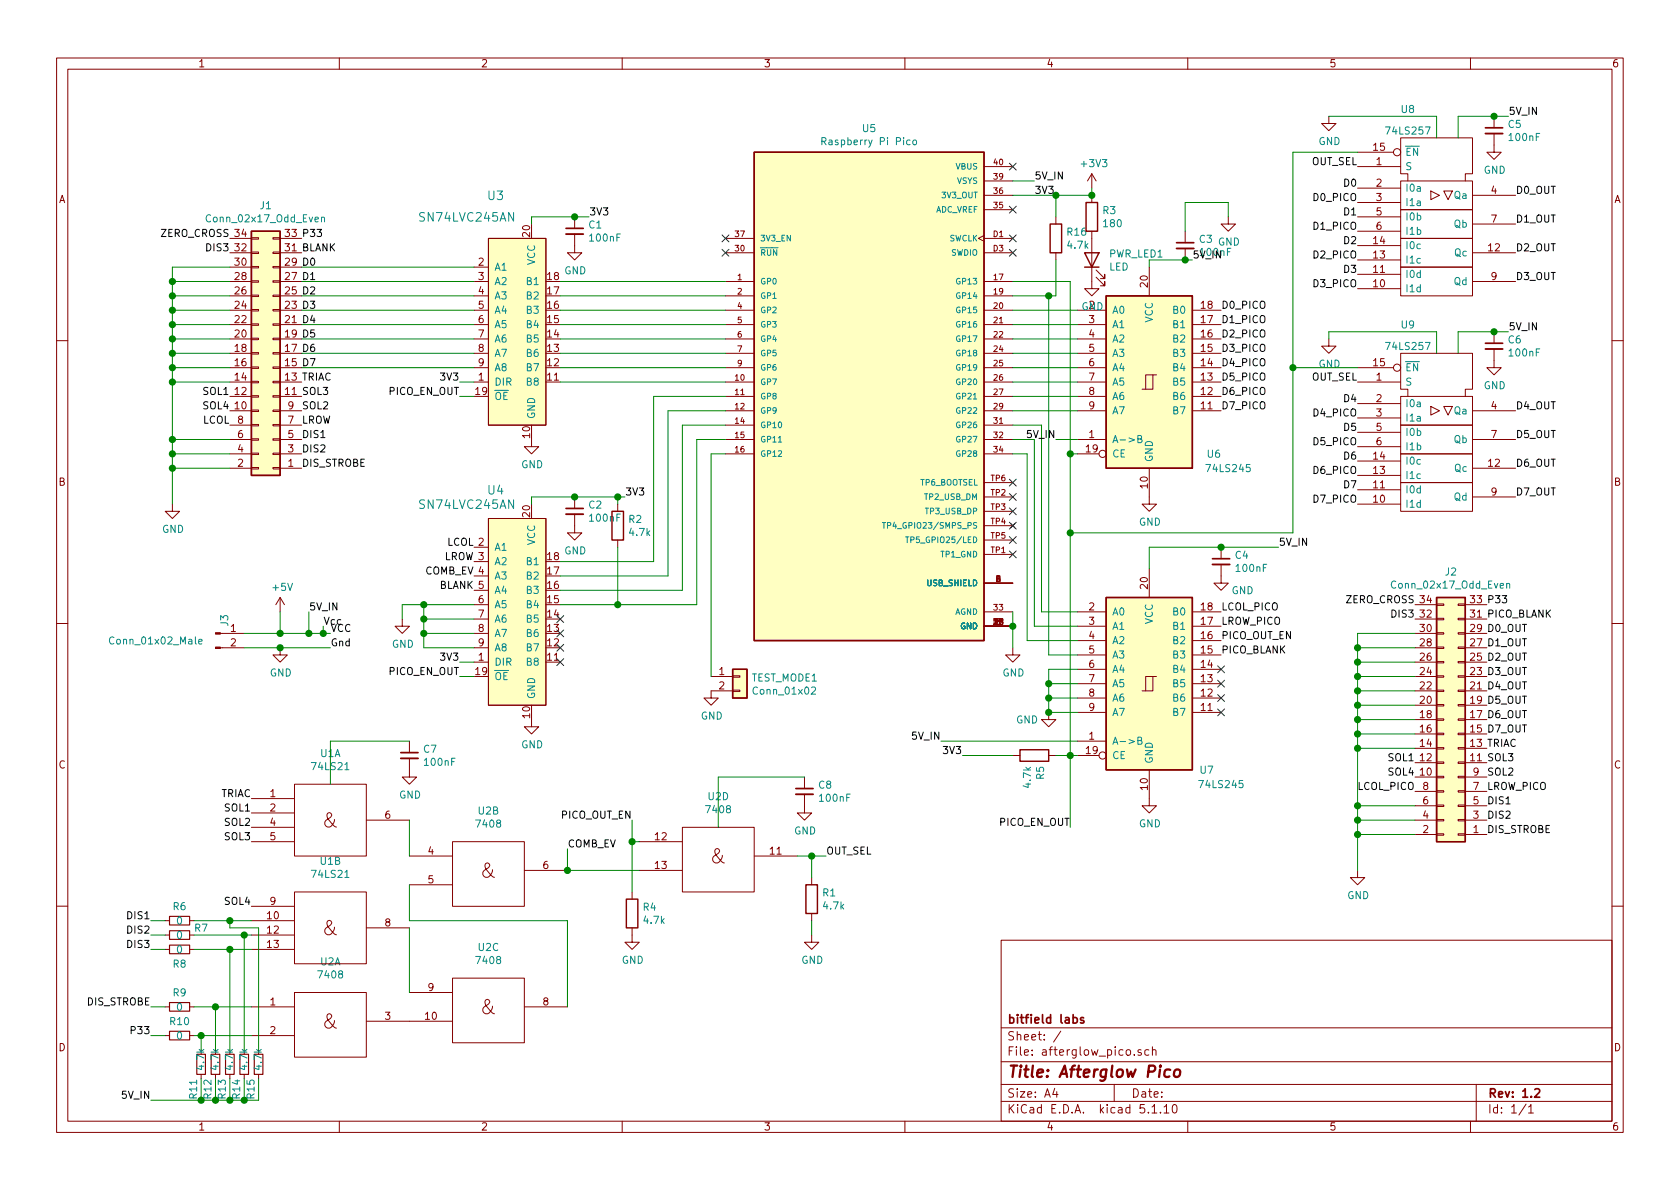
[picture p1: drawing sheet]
<svg xmlns="http://www.w3.org/2000/svg" width="297mm" height="210mm" viewBox="0 0 297 210" stroke-linecap="round" stroke-linejoin="round" font-family="sans-serif">
<g fill="none" stroke="#840000" stroke-width=".18">
<path d="M10 10.3h277v189.9h-277zM12 12.2h273v186.1h-273zM60 10.3v1.9M110 10.3v1.9M160 10.3v1.9M210 10.3v1.9M260 10.3v1.9M101.6 38.3v2.1M174 29.5h5.1M174 34.5h5.1M174 37.1h5.1M174 32h5.1"/>
<path d="M186.7 38.3v1.3M193 30.7l-.7 1.3M193 30.7v2.6M193 34.5v1.3M193 30.7l.8 1.3M217.2 38.3v1.3h1.2l-1.2 1.3-1.3-1.3h1.3M234.9 20.6v1.2h1.3l-1.3 1.3-1.2-1.3h1.2M240 29.5h7.6M240 26.9h6.4M240 33.3h7.6M240 35.8h7.6M240 38.3h7.6"/>
<path d="M247.6 37.1h12.7v5.1h-12.7zM247.6 32h12.7v5.1h-12.7zM248.9 32v-1.3h-1.3v-6.3h12.7v6.3h-1.2v1.3M253 33.8l1.5 .7-1.5 .8zM255.3 33.8h1.5l-.8 1.5zM260.3 34.5h7.7M260.3 39.6h7.7M264.2 23.6v3.3h1.2l-1.2 1.3-1.3-1.3h1.3M264.2 20.6v2M40.6 44.7h3.8M40.6 49.8h3.8M40.6 59.9h3.8"/>
<path d="M40.6 57.4h3.8M40.6 54.9h3.8M40.6 52.3h3.8M40.6 42.2h3.8M40.6 47.2h3.8M44.4 57.3h1.3v.2h-1.3zM44.4 54.7h1.3v.3h-1.3zM44.4 52.2h1.3v.2h-1.3zM44.4 49.7h1.3v.2h-1.3zM44.4 47.1h1.3v.3h-1.3zM44.4 44.6h1.3v.2h-1.3zM44.4 42h1.3v.3h-1.3z"/>
<path d="M44.4 59.8h1.3v.3h-1.3zM48.3 57.3h1.2v.2h-1.2zM48.3 54.7h1.2v.3h-1.2zM48.3 52.2h1.2v.2h-1.2zM48.3 49.7h1.2v.2h-1.2zM48.3 47.1h1.2v.3h-1.2zM48.3 44.6h1.2v.2h-1.2zM48.3 42h1.2v.3h-1.2zM48.3 59.8h1.2v.3h-1.2zM49.5 44.7h3.8M49.5 49.8h3.8M49.5 59.9h3.8"/>
<path d="M49.5 57.4h3.8M49.5 54.9h3.8M49.5 52.3h3.8M49.5 42.2h3.8M49.5 47.2h3.8M83.8 49.8h2.6M83.8 59.9h2.6M83.8 57.4h2.6M83.8 54.9h2.6M83.8 52.3h2.6M83.8 47.2h2.6M86.4 42.2h10.1v33h-10.1z"/>
<path d="M101.6 41.4v3.3h1.3l-1.3 1.3-1.3-1.3h1.3M128.3 44.7h5M128.3 49.8h5M128.3 59.9h5M128.3 57.4h5M128.3 54.9h5M128.3 52.3h5M128.3 42.2h5M174 41.7l-1 .5 1 .5M174 44.7h5.1M174 49.8h5.1M174 59.9h5.1"/>
<path d="M174 57.4h5.1M174 54.9h5.1M174 52.3h5.1M174 42.2h5.1M186.7 44.7v1.3M190.5 59.9h5.1M190.5 57.4h5.1M190.5 54.9h5.1M193 40.9v10.1h1.3l-1.3 1.3-1.2-1.3h1.2M193.8 49l1.5 1.5v-.7v.7h-.7M193.8 47.7l1.5 1.6v-.8v.8h-.7M203.2 47.2v5.1"/>
<path d="M209.5 40.9v2M209.5 43.9v2.1M210.8 59.9h5.1M210.8 57.4h5.1M210.8 54.9h5.1M234.9 59.9v1.3h1.3l-1.3 1.3-1.2-1.3h1.2M240 51h7.6M240 48.5h7.6M240 46h7.6M240 43.4h7.6M240 40.9h7.6M247.6 47.2h12.7v5.1h-12.7z"/>
<path d="M247.6 42.2h12.7v5h-12.7zM260.3 44.7h7.7M260.3 49.8h7.7M264.2 58.7v2M10 60.2h2M40.6 67.6h3.8M40.6 65h3.8M40.6 72.6h3.8M40.6 77.7h3.8M40.6 70.1h3.8M40.6 62.5h3.8M40.6 75.2h3.8"/>
<path d="M44.4 64.9h1.3v.2h-1.3zM44.4 67.4h1.3v.3h-1.3zM44.4 70h1.3v.2h-1.3zM44.4 72.5h1.3v.3h-1.3zM44.4 62.4h1.3v.2h-1.3zM44.4 75.1h1.3v.2h-1.3zM44.4 77.6h1.3v.2h-1.3zM48.3 64.9h1.2v.2h-1.2zM48.3 67.4h1.2v.3h-1.2zM48.3 70h1.2v.2h-1.2zM48.3 72.5h1.2v.3h-1.2zM48.3 62.4h1.2v.2h-1.2z"/>
<path d="M48.3 75.1h1.2v.2h-1.2zM48.3 77.6h1.2v.2h-1.2zM49.5 67.6h3.8M49.5 65h3.8M49.5 72.6h3.8M49.5 77.7h3.8M49.5 70.1h3.8M49.5 62.5h3.8M49.5 75.2h3.8M83.8 67.6h2.6M83.8 65h2.6M83.8 62.5h2.6"/>
<path d="M94 77.7v1.3h1.2l-1.2 1.3-1.3-1.3h1.3M128.3 67.6h5M128.3 65h5M128.3 72.6h5M128.3 77.7h5M128.3 70.1h5M128.3 62.5h5M128.3 75.2h5M174 67.6h5.1M174 65h5.1M174 72.6h5.1M174 77.7h5.1"/>
<path d="M174 70.1h5.1M174 62.5h5.1M174 75.2h5.1M190.5 67.6h5.1M190.5 65h5.1M190.5 72.6h5.1M190.5 77.7h5.1M190.5 70.1h5.1M190.5 62.5h5.1M203.8 66.3h-1.2v2.5M204.5 66.3h-.7v2.5h-1.9M210.8 67.6h5.1"/>
<path d="M210.8 65h5.1M210.8 72.6h5.1M210.8 70.1h5.1M210.8 62.5h5.1M240 67.6h7.6M240 65h6.4M240 71.4h7.6M240 73.9h7.6M240 76.4h7.6M240 79h7.6M247.6 75.2h12.7v5.1h-12.7zM247.6 70.1h12.7v5.1h-12.7z"/>
<path d="M248.9 70.1v-1.3h-1.3v-6.3h12.7v6.3h-1.2v1.3M253 71.9l1.5 .7-1.5 .8zM255.3 71.9h1.5l-.8 1.5zM260.3 72.6h7.7M260.3 77.7h7.7M264.2 61.7v3.3h1.2l-1.2 1.3-1.3-1.3h1.3M285 60.2h2M30.5 89.1v1.3h1.2l-1.2 1.3-1.3-1.3h1.3M40.6 82.8h3.8M40.6 80.3h3.8M44.4 80.1h1.3v.3h-1.3zM44.4 82.7h1.3v.2h-1.3z"/>
<path d="M48.3 80.1h1.2v.3h-1.2zM48.3 82.7h1.2v.2h-1.2zM49.5 82.8h3.8M49.5 80.3h3.8M83.8 96.8h2.6M83.8 99.3h2.6M86.4 91.7h10.1v33h-10.1zM101.6 90.9v3.3h1.3l-1.3 1.3-1.3-1.3h1.3M101.6 87.9v2M109.2 89.1v1.3M109.2 95.5v1.3M128.3 80.3h5"/>
<path d="M174 87.9h5.1M174 80.3h5.1M174 98h5.1M174 90.4h5.1M174 93h5.1M174 95.5h5.1M174 85.3h5.1M178.7 92.6l.8 .7M179.5 92.6l-.8 .7M190.5 80.3h3.8M203.2 82.8v6.3h1.3l-1.3 1.3-1.3-1.3h1.3M215.9 99.8v3.3h1.3l-1.3 1.3-1.3-1.3h1.3"/>
<path d="M215.9 96.8v2M240 89.1h7.6M240 86.6h7.6M240 84.1h7.6M240 81.5h7.6M247.6 85.3h12.7v5.1h-12.7zM247.6 80.3h12.7v5h-12.7zM260.3 82.8h7.7M260.3 87.9h7.7M10 110.3h2M39 114.5h4.2M39 112h4.2"/>
<path d="M49.5 114.5v1.3h1.3l-1.3 1.3-1.2-1.3h1.2M49.5 105.7l-.7 1.2M49.5 105.7v2.5M49.5 105.7l.8 1.2M71.1 109.5v1.2h1.3l-1.3 1.3-1.3-1.3h1.3M83.8 114.5h2.6M83.8 112h2.6M83.8 117.1h2.6M83.8 101.8h2.6M83.8 104.4h2.6M83.8 106.9h2.6M83.8 109.5h2.6"/>
<path d="M125.7 119.6h3.8M129.5 119.5h1.3v.3h-1.3zM174 110.7h5.1M174 108.2h5.1M174 103.1h5.1M179.1 114.5v1.3h1.2l-1.2 1.3-1.3-1.3h1.3M190.5 118.4h5.1M190.5 115.8h5.1M190.5 113.3h5.1M190.5 110.7h5.1M190.5 108.2h5.1M203.2 100.6v5.1"/>
<path d="M203.8 119.6h-1.2v2.6M204.5 119.6h-.7v2.6h-1.9M210.8 118.4h5.1M210.8 115.8h5.1M210.8 113.3h5.1M210.8 110.7h5.1M210.8 108.2h5.1M250.2 114.5h3.8M250.2 112h3.8M250.2 117.1h3.8M250.2 106.9h3.8M250.2 109.5h3.8"/>
<path d="M250.2 119.6h3.8M254 119.5h1.3v.3h-1.3zM254 117h1.3v.2h-1.3zM254 114.4h1.3v.3h-1.3zM254 111.9h1.3v.2h-1.3zM254 109.3h1.3v.3h-1.3zM254 106.8h1.3v.3h-1.3zM257.8 119.5h1.3v.3h-1.3zM257.8 117h1.3v.2h-1.3zM257.8 114.4h1.3v.3h-1.3zM257.8 111.9h1.3v.2h-1.3zM257.8 109.3h1.3v.3h-1.3z"/>
<path d="M257.8 106.8h1.3v.3h-1.3zM259.1 114.5h3.8M259.1 112h3.8M259.1 117.1h3.8M259.1 106.9h3.8M259.1 109.5h3.8M259.1 119.6h3.8M285 110.3h2M52.1 138.7h12.7v12.7h-12.7zM72.4 134.1v3.3h1.3l-1.3 1.3-1.3-1.3h1.3M72.4 131.1v2M94 127.2v1.3h1.2l-1.2 1.3-1.3-1.3h1.3"/>
<path d="M129.5 122h1.3v.3h-1.3zM129.5 122.2h-3.8v1.2h1.3l-1.3 1.3-1.2-1.3h1.2M142.2 137.4v2M179.1 133.6h1.2M185.4 126v1.2h1.3l-1.3 1.3-1.3-1.3h1.3M185.4 133.6h1.3M190.5 131.1h5.1M190.5 126h5.1M190.5 123.4h5.1M190.5 120.9h5.1M190.5 133.6h3.8M203.2 136.1v6.4h1.3l-1.3 1.3-1.3-1.3h1.3"/>
<path d="M210.8 126h5.1M210.8 123.4h5.1M210.8 120.9h5.1M250.2 122.2h3.8M250.2 137.4h3.8M250.2 134.9h3.8M250.2 132.3h3.8M250.2 129.8h3.8M250.2 127.2h3.8M250.2 124.7h3.8M250.2 139.9h3.8M254 122h1.3v.3h-1.3z"/>
<path d="M254 124.6h1.3v.2h-1.3zM254 129.7h1.3v.2h-1.3zM254 132.2h1.3v.3h-1.3zM254 134.7h1.3v.3h-1.3zM254 137.3h1.3v.2h-1.3zM254 127.1h1.3v.3h-1.3zM254 139.8h1.3v.3h-1.3zM257.8 122h1.3v.3h-1.3zM257.8 124.6h1.3v.2h-1.3zM257.8 129.7h1.3v.2h-1.3zM257.8 132.2h1.3v.3h-1.3zM257.8 134.7h1.3v.3h-1.3z"/>
<path d="M257.8 137.3h1.3v.2h-1.3zM257.8 127.1h1.3v.3h-1.3zM257.8 139.8h1.3v.3h-1.3zM259.1 122.2h3.8M259.1 137.4h3.8M259.1 134.9h3.8M259.1 132.3h3.8M259.1 129.8h3.8M259.1 127.2h3.8M259.1 124.7h3.8M259.1 139.9h3.8M44.4 148.8h7.7"/>
<path d="M44.4 141.2h7.7M44.4 143.8h7.7M44.4 146.3h7.7M52.1 157.7h12.7v12.7h-12.7zM64.8 145h7.6M72.4 151.4h7.6M72.4 156.5h7.6M80 148.8h12.7v11.5h-12.7zM92.7 153.9h7.6M111.8 157.7v1.3M113 148.8h7.6M113 153.9h7.6"/>
<path d="M120.6 146.3h12.7v11.4h-12.7zM133.3 151.4h7.7M142.2 140.5v3.3h1.3l-1.3 1.2-1.2-1.2h1.2M143.5 155.2v1.3M240 153.9v1.3h1.3l-1.3 1.3-1.2-1.3h1.2M250.2 145h3.8M250.2 147.6h3.8M250.2 142.5h3.8M254 142.4h1.3v.2h-1.3zM254 144.9h1.3v.3h-1.3zM254 147.4h1.3v.3h-1.3zM257.8 142.4h1.3v.2h-1.3z"/>
<path d="M257.8 144.9h1.3v.3h-1.3zM257.8 147.4h1.3v.3h-1.3zM259.1 145h3.8M259.1 147.6h3.8M259.1 142.5h3.8M10 160.2h2M29.2 178h.8M29.2 165.3h.8M29.2 162.8h.8M29.2 167.9h.8M33.5 178h.8M33.5 165.3h.8"/>
<path d="M33.5 162.8h.8M33.5 167.9h.8M44.4 178h7.7M44.4 165.3h7.7M44.4 162.8h7.7M44.4 167.9h7.7M44.4 160.3h7.7M52.1 175.5h12.7v11.4h-12.7zM64.8 164.1h7.6M72.4 175.5h7.6M80 173h12.7v11.4h-12.7zM92.7 178h7.6"/>
<path d="M111.8 164.1v2.5h1.2l-1.2 1.3-1.3-1.3h1.3M143.5 165.3v1.3h1.3l-1.3 1.3-1.3-1.3h1.3M143.5 161.5v1.3M177 166.3h108v32h-108zM285 160.2h2M29.2 183.1h.8M33.5 183.1h.8M35.6 190v.7M38.1 190v.7M40.6 190v.7M43.2 190v.7M44.4 183.1h7.7"/>
<path d="M45.7 190v.7M60 198.3v1.9M64.8 180.6h15.2M110 198.3v1.9M160 198.3v1.9M177 194.8h108M177 191.8h108M177 187.8h108M177 181.8h108M186.5 192.5l-.4 1h1M186.8 193v1M187.6 182.3l-1.3 2"/>
<path d="M197 191.8v3M200.6 186.5v.1M201.8 185.7l-.4-.1-.2 .2 .1 .2 .5 .2v.3h-.6M203.1 185.7l-.4-.1-.3 .3 .1 .6 .2 .1 .4-.1M203.7 195.8l.4-.5v1.5M203.7 196.8h.8M203.8 185.7l.2-.1 .3 .1 .1 .9M203.8 185.1v1.5M205.2 196.7v.1M205.8 195.8l.4-.5v1.5M205.8 196.8h.9M207.5 195.4l.2-.1a.94 .94 0 0 1 0 1.5h-.1a1 1 0 0 1-.1-1.4z"/>
<path d="M210 198.3v1.9M260 198.3v1.9M261 191.8v6.5M269.8 195.2l-1.2 2M270.3 195.8l.4-.5v1.5M270.3 196.8h.8"/>
<circle cx="247" cy="26.9" r=".63"/>
<circle cx="247" cy="65" r=".63"/>
<circle cx="194.9" cy="80.3" r=".63"/>
<circle cx="194.9" cy="133.6" r=".63"/>
</g>
<path d="M262.6 22.6h3.1M100.1 40.4h3M208 42.9h3.1M262.6 60.7h3.1M100.1 89.9h3M214.4 98.8h3M70.9 133.1h3M140.7 139.4h3.1M189.7 180l.5-.1 .3 .3-.1 .6-.2 .1-.5-.1M191.6 180l-.4-.1-.2 .2 .1 .3 .5 .1v.3h-.6M271.4 192.7l.2-.2h.4l.2 .5-.9 1h.9" fill="none" stroke="#840000" stroke-width=".3"/>
<path d="M206.9 189.2a.67 .67 0 0 0-1 .3l-.1 .6 .2 .2 .2 .1 .6-.1M207.7 189.3a.54 .54 0 0 1 .6-.2 .54 .54 0 0 1 .4 .4l-.1 .6a.56 .56 0 0 1-.5 .4 .56 .56 0 0 1-.6-.4z" fill="none" stroke="#840000" stroke-width=".41"/>
<path d="M262.6 23.6h3.1M100.1 41.4h3M208 43.9h3.1M262.6 61.7h3.1M100.1 90.9h3M214.4 99.8h3M70.9 134.1h3M140.7 140.5h3.1" fill="none" stroke="#840000" stroke-width=".33"/>
<g fill="#840000" stroke="#840000" stroke-width=".18">
<path d="M38.1 114.4h.9v.3h-.9z"/>
<path d="M38.1 111.9h.9v.2h-.9z"/>
</g>
<g fill="none" stroke="#008484" stroke-width=".18">
<path d="M56.8 38.5l.2-.1h.3l.1 .8M56.8 38.4v.8M145.3 25l.6-.1 .1-.1v-.3l-.2-.2h-.5v1.3M145.6 25l.4 .6M160.9 24.8h-.3l-.3 .2 .1 .5h.5M161.5 24.8h.3l.2 .1v.6l-.4 .1-.2-.2zM137.6 78.2h.6M201.2 77.6h.6v-.5l-.6-.1v1.3h.5l.2-.3v-.2l-.3-.2M156 92.4h.6M156.3 92.4v1M156.9 92.9h.5l.1-.4-.6-.1v1M160.1 94.9h.6"/>
<path d="M160.4 94.9v1.1M35.1 113.5l.6-.1v-.3l-.4-.1-.2 .2 .1 .6h.5M266.4 103.3l.2-.1h.3v.8M266.4 103.2v.8M61 136.1h.7M143.5 121.6l.5-.1 .2 .3-.1 .2-.7 .8h.8M201.2 131l.6-.1v-.4l-.6-.2v1.3h.5l.2-.2v-.2l-.3-.2M61 155.2h.7"/>
</g>
<g fill="#ffffc2" stroke="#ffffc2" stroke-width=".18">
<path d="M86.4 91.7h10.1v33h-10.1z"/>
<path d="M195.6 105.7h15.2v30.4h-15.2z"/>
<path d="M195.6 52.3h15.2v30.5h-15.2z"/>
<path d="M129.5 118.4h2.6v5h-2.6z"/>
<path d="M133.3 26.9h40.7v86.4h-40.7z"/>
<path d="M44.4 40.9h5.1v43.2h-5.1z"/>
<path d="M86.4 42.2h10.1v33h-10.1z"/>
<path d="M254 105.7h5.1v43.1h-5.1z"/>
</g>
<g fill="none" stroke="#840000" stroke-width=".25">
<path d="M133.3 26.9h40.7v86.4h-40.7zM185.7 39.6h2v5.1h-2zM192 35.8h2.1v5.1h-2.1zM44.4 40.9h5.1v43.2h-5.1zM191.8 44.7h2.5l-1.3 2.5zM191.8 47.2h2.5M195.6 52.3h15.2v30.5h-15.2zM108.2 90.4h2v5.1h-2zM129.5 118.4h2.6v5h-2.6zM195.6 105.7h15.2v30.4h-15.2zM254 105.7h5.1v43.1h-5.1zM180.3 132.6h5.1v2h-5.1z"/>
<path d="M110.7 159h2.1v5.1h-2.1zM142.5 156.5h2v5h-2z"/>
</g>
<path d="M30 164.6h3.5v1.5h-3.5zM30 162h3.5v1.6h-3.5zM30 167.1h3.5v1.6h-3.5zM30 177.3h3.5v1.5h-3.5zM30 182.4h3.5v1.5h-3.5zM34.8 186.4h1.5v3.6h-1.5zM37.3 186.4h1.6v3.6h-1.6zM39.9 186.4h1.5v3.6h-1.5zM42.4 186.4h1.5v3.6h-1.5zM45 186.4h1.5v3.6h-1.5z" fill="none" stroke="#840000" stroke-width=".2"/>
<g fill="none" stroke="#008400" stroke-width=".18">
<path d="M104.1 38.3h-10.1v1.3M179.1 32h3.8M186.7 34.5v3.8M193 33.3v1.2h-13.9M217.2 38.3v-2.5h-7.7v5.1M234.9 20.6h19.1v3.8M240 26.9h-11.4v67.3h-39.4M266.7 20.6h-8.9v3.8M30.5 52.3h10.1M30.5 59.9h10.1M30.5 57.4h10.1M30.5 49.8h10.1"/>
<path d="M30.5 54.9h10.1M40.6 47.2h-10.1v41.9M53.3 52.3h30.5M53.3 59.9h30.5M53.3 47.2h30.5M53.3 57.4h30.5M53.3 49.8h30.5M53.3 54.9h30.5M99.1 52.3h29.2M99.1 59.9h29.2M99.1 57.4h29.2M99.1 49.8h29.2"/>
<path d="M99.1 54.9h29.2M179.1 59.9h11.4M179.1 57.4h11.4M179.1 49.8h10.1v96.5M179.1 54.9h11.4M185.4 52.3v63.5h5.1M186.7 46v6.3h-7.6M210.8 46h-7.6v1.2M234.9 59.9v-1.2h19.1v3.8M266.7 58.7h-8.9v3.8M30.5 77.7h10.1M30.5 65h10.1"/>
<path d="M30.5 67.6h10.1M30.5 62.5h10.1M53.3 65h30.5M53.3 62.5h30.5M81.3 67.6h2.5M81.3 70.1h2.5M99.1 65h29.2M99.1 67.6h29.2M99.1 62.5h29.2M128.3 77.7h-5.1v29.2h-24.1M128.3 75.2h-7.7v29.2h-21.5M128.3 72.6h-10.2v29.2h-19"/>
<path d="M128.3 70.1h-12.7v29.2h-16.5M179.1 77.7h3.8v33h7.6M179.1 65h11.4M179.1 67.6h11.4M179.1 62.5h11.4M179.1 75.2h5v33h6.4M179.1 72.6h11.4M179.1 70.1h11.4M186.7 77.7h3.8M228.6 65h11.4M30.5 80.3h10.1M30.5 82.8h10.1"/>
<path d="M109.2 87.9v1.2M109.2 96.8v10.1M110.5 87.9h-16.5v1.2M128.3 80.3h-2.6v39.3M179.1 80.3h2.5v33h8.9M189.2 80.3h1.3M226.1 96.8h-22.9v3.8M43.2 112h15.2M43.2 114.5h15.2M49.5 108.2v3.8M54.6 108.2v3.8M57.1 110.7v1.3"/>
<path d="M74.9 112h8.9M74.9 106.9v7.6h8.9M74.9 109.5h8.9M81.3 119.6h2.5M81.3 117.1h2.5M83.8 106.9h-12.7v2.6M179.1 108.2v6.3M190.5 118.4h-5.1v7.6h5.1M240 114.5h10.2M240 119.6h10.2M240 117.1h10.2M250.2 112h-10.2v41.9"/>
<path d="M72.4 131.1h-14v7.6M142.2 137.4h-15.2v8.9M166.4 131.1h24.1M170.2 133.6h8.9M185.4 120.9h5.1M185.4 123.4h5.1M186.7 133.6h3.8M240 132.3h10.2M240 129.8h10.2M240 127.2h10.2M240 124.7h10.2M240 122.2h10.2"/>
<path d="M72.4 156.5v6.3h27.9v15.2M72.4 145v6.4M100.3 150.1v3.8h12.7M111.8 148.8h1.2M111.8 145v12.7M141 151.4h5M143.5 151.4v3.8M240 147.6h10.2M240 145h10.2M240 142.5h10.2M26.7 162.8h2.5M26.7 178h2.5"/>
<path d="M26.7 167.9h2.5M26.7 165.3h2.5M34.3 162.8h10.1M34.3 178h10.1M34.3 167.9h10.1M34.3 165.3h10.1M38.1 178v7.7M40.6 162.8v1.3h5.1v21.6M40.6 167.9v17.8M43.2 165.3v20.4M72.4 164.1v11.4M143.5 162.8v2.5"/>
<path d="M26.7 183.1h2.5M34.3 183.1h10.1M35.6 183.1v2.6M35.6 190.7v3.9M38.1 190.7v3.9M40.6 190.7v3.9M43.2 190.7v3.9M45.7 190.7v3.9h-19"/>
</g>
<path d="M211.8 44.4h-.6l-.1 .6 .5-.1 .3 .2v.3l-.3 .2-.5-.1" fill="none" stroke="#000" stroke-width=".18"/>
<g fill="#008400" stroke="#008400" stroke-width=".25">
<circle cx="240" cy="145" r=".51"/>
<circle cx="30.5" cy="52.3" r=".51"/>
<circle cx="185.4" cy="126" r=".51"/>
<circle cx="30.5" cy="54.9" r=".51"/>
<circle cx="186.7" cy="34.5" r=".51"/>
<circle cx="185.4" cy="52.3" r=".51"/>
<circle cx="101.6" cy="38.3" r=".51"/>
<circle cx="109.2" cy="106.9" r=".51"/>
<circle cx="264.2" cy="20.6" r=".51"/>
<circle cx="209.6" cy="46" r=".51"/>
<circle cx="264.2" cy="58.7" r=".51"/>
<circle cx="189.2" cy="94.2" r=".51"/>
<circle cx="30.5" cy="67.6" r=".51"/>
<circle cx="30.5" cy="77.7" r=".51"/>
<circle cx="30.5" cy="65" r=".51"/>
<circle cx="74.9" cy="106.9" r=".51"/>
<circle cx="49.5" cy="112" r=".51"/>
<circle cx="49.5" cy="114.5" r=".51"/>
<circle cx="30.5" cy="57.4" r=".51"/>
<circle cx="54.6" cy="112" r=".51"/>
<circle cx="111.8" cy="148.8" r=".51"/>
<circle cx="228.6" cy="65" r=".51"/>
<circle cx="57.2" cy="112" r=".51"/>
<circle cx="101.6" cy="87.9" r=".51"/>
<circle cx="215.9" cy="96.8" r=".51"/>
<circle cx="30.5" cy="62.5" r=".51"/>
<circle cx="30.5" cy="59.9" r=".51"/>
<circle cx="30.5" cy="82.8" r=".51"/>
<circle cx="43.2" cy="165.3" r=".51"/>
<circle cx="43.2" cy="194.6" r=".51"/>
<circle cx="30.5" cy="80.3" r=".51"/>
<circle cx="40.6" cy="194.6" r=".51"/>
<circle cx="193" cy="34.5" r=".51"/>
<circle cx="38.1" cy="194.6" r=".51"/>
<circle cx="35.6" cy="194.6" r=".51"/>
<circle cx="40.6" cy="162.8" r=".51"/>
<circle cx="240" cy="132.3" r=".51"/>
<circle cx="189.2" cy="133.6" r=".51"/>
<circle cx="240" cy="129.8" r=".51"/>
<circle cx="240" cy="147.6" r=".51"/>
<circle cx="40.6" cy="167.9" r=".51"/>
<circle cx="38.1" cy="178" r=".51"/>
<circle cx="240" cy="127.2" r=".51"/>
<circle cx="35.6" cy="183.1" r=".51"/>
<circle cx="240" cy="124.7" r=".51"/>
<circle cx="240" cy="114.5" r=".51"/>
<circle cx="240" cy="117.1" r=".51"/>
<circle cx="240" cy="119.6" r=".51"/>
<circle cx="240" cy="122.2" r=".51"/>
<circle cx="74.9" cy="109.5" r=".51"/>
<circle cx="74.9" cy="112" r=".51"/>
<circle cx="189.2" cy="80.3" r=".51"/>
<circle cx="179.1" cy="110.7" r=".51"/>
<circle cx="240" cy="142.5" r=".51"/>
<circle cx="100.3" cy="153.9" r=".51"/>
<circle cx="185.4" cy="123.4" r=".51"/>
<circle cx="109.2" cy="87.9" r=".51"/>
<circle cx="143.5" cy="151.4" r=".51"/>
<circle cx="185.4" cy="120.9" r=".51"/>
<circle cx="30.5" cy="49.8" r=".51"/>
</g>
<g fill="none" stroke="#000084" stroke-width=".18">
<path d="M178.5 28.8l1.2 1.3M178.5 36.5l1.2 1.2M179.7 28.8l-1.2 1.3M179.7 36.5l-1.2 1.2M127.7 41.5l1.2 1.3M127.7 44.1l1.2 1.2M128.9 41.5l-1.2 1.3M128.9 44.1l-1.2 1.2M178.5 41.5l1.2 1.3M178.5 44.1l1.2 1.2M179.7 41.5l-1.2 1.3M179.7 44.1l-1.2 1.2"/>
<path d="M178.5 97.4l1.2 1.2M178.5 94.9l1.2 1.2M178.5 92.3l1.2 1.3M178.5 89.8l1.2 1.2M178.5 87.3l1.2 1.2M178.5 84.7l1.2 1.2M179.7 97.4l-1.2 1.2M179.7 94.9l-1.2 1.2M179.7 92.3l-1.2 1.3M179.7 89.8l-1.2 1.2M179.7 87.3l-1.2 1.2M179.7 84.7l-1.2 1.2"/>
<path d="M98.5 113.9l1.2 1.3M98.5 108.9l1.2 1.2M98.5 116.5l1.2 1.2M98.5 111.4l1.2 1.2M99.7 113.9l-1.2 1.3M99.7 108.9l-1.2 1.2M99.7 116.5l-1.2 1.2M99.7 111.4l-1.2 1.2M215.3 117.7l1.2 1.3M216.5 117.7l-1.2 1.3M215.3 120.3l1.2 1.2M215.3 122.8l1.2 1.2"/>
<path d="M215.3 125.4l1.2 1.2M216.5 120.3l-1.2 1.2M216.5 122.8l-1.2 1.2M216.5 125.4l-1.2 1.2"/>
</g>
<g font-size="3.5" fill="#840000">
<text x="57.1" y="146.4">&amp;</text>
<text x="85.1" y="155.3">&amp;</text>
<text x="125.7" y="152.7">&amp;</text>
<text x="57.1" y="165.4">&amp;</text>
<text x="85.1" y="179.4">&amp;</text>
<text x="57.1" y="181.9">&amp;</text>
</g>
<text font-size="2.8" fill="#840000" x="178" y="190.5">Title: Afterglow Pico</text>
<g font-size="2.1" fill="#008484">
<text x="86.3" y="35.4">U3</text>
<text x="74.5" y="39.2">SN74LVC245AN</text>
<text x="74.5" y="90">SN74LVC245AN</text>
<text x="86.3" y="87.4">U4</text>
</g>
<g font-size="2.1" fill="#840000">
<text x="178" y="184">Sheet: /</text>
<text x="178" y="181">bitfield labs</text>
<text x="178" y="186.7">File: afterglow_pico.sch</text>
<text x="178" y="196.9">KiCad E.D.A. kicad 5.1.10</text>
<text x="178" y="194.1">Size: A4</text>
<text x="200" y="194.1">Date:</text>
<text x="263" y="194.1">Rev: 1.2</text>
<text x="263" y="196.9">Id: 1/1</text>
</g>
<g font-size="1.8" fill="#840000">
<text x="35" y="11.9">1</text>
<text x="85" y="11.9">2</text>
<text x="135" y="11.9">3</text>
<text x="185" y="11.9">4</text>
<text x="235" y="11.9">5</text>
<text x="285" y="11.9">6</text>
<text x="242.9" y="26.7">15</text>
<text x="243.4" y="29.2">1</text>
<text x="10.4" y="35.9">A</text>
<text x="243.4" y="33">2</text>
<text x="243.4" y="35.6">3</text>
<text x="263.7" y="34.3">4</text>
<text x="285.4" y="35.9">A</text>
<text x="93.7" y="41.9" transform="rotate(-90 93.7 41.9)">20</text>
<text x="243.4" y="38.1">5</text>
<text x="243.4" y="40.6">6</text>
<text x="263.7" y="39.4">7</text>
<text x="41.6" y="47">30</text>
<text x="41.6" y="44.4">32</text>
<text x="84.6" y="47">2</text>
<text x="242.9" y="45.7">13</text>
<text x="242.9" y="43.2">14</text>
<text x="263.2" y="44.4">12</text>
<text x="41.6" y="52.1">26</text>
<text x="41.6" y="49.5">28</text>
<text x="84.6" y="49.5">3</text>
<text x="84.6" y="52.1">4</text>
<text x="96.8" y="52.1">17</text>
<text x="96.8" y="49.5">18</text>
<text x="202.9" y="50.7" transform="rotate(-90 202.9 50.7)">20</text>
<text x="242.9" y="50.8">10</text>
<text x="242.9" y="48.3">11</text>
<text x="263.7" y="49.5">9</text>
<text x="41.6" y="59.7">20</text>
<text x="41.6" y="57.1">22</text>
<text x="41.6" y="54.6">24</text>
<text x="84.6" y="54.6">5</text>
<text x="84.6" y="57.1">6</text>
<text x="84.6" y="59.7">7</text>
<text x="96.8" y="59.7">14</text>
<text x="96.8" y="57.1">15</text>
<text x="96.8" y="54.6">16</text>
<text x="192.6" y="57.1">3</text>
<text x="192.6" y="59.7">4</text>
<text x="212.4" y="59.7">16</text>
<text x="212.4" y="57.1">17</text>
<text x="212.4" y="54.6">18</text>
<text x="41.6" y="64.8">16</text>
<text x="41.6" y="62.2">18</text>
<text x="84.6" y="62.2">8</text>
<text x="84.6" y="64.8">9</text>
<text x="96.8" y="64.8">12</text>
<text x="96.8" y="62.2">13</text>
<text x="192.6" y="62.2">5</text>
<text x="192.6" y="64.8">6</text>
<text x="212.4" y="64.8">14</text>
<text x="212.4" y="62.2">15</text>
<text x="242.9" y="64.8">15</text>
<text x="41.6" y="69.8">12</text>
<text x="41.6" y="67.3">14</text>
<text x="84.1" y="69.8">19</text>
<text x="84.6" y="67.3">1</text>
<text x="96.8" y="67.3">11</text>
<text x="192.6" y="67.3">7</text>
<text x="192.6" y="69.8">8</text>
<text x="212.4" y="69.8">12</text>
<text x="212.4" y="67.3">13</text>
<text x="243.4" y="67.3">1</text>
<text x="243.4" y="71.1">2</text>
<text x="41.6" y="72.4">10</text>
<text x="42.1" y="77.5">6</text>
<text x="42.1" y="74.9">8</text>
<text x="51" y="77.5">5</text>
<text x="51" y="74.9">7</text>
<text x="51" y="72.4">9</text>
<text x="93.7" y="77.4" transform="rotate(-90 93.7 77.4)">10</text>
<text x="192.6" y="77.5">1</text>
<text x="192.6" y="72.4">9</text>
<text x="212.4" y="72.4">11</text>
<text x="243.4" y="73.7">3</text>
<text x="243.4" y="76.2">5</text>
<text x="263.7" y="72.4">4</text>
<text x="263.7" y="77.5">7</text>
<text x="42.1" y="82.5">2</text>
<text x="42.1" y="80">4</text>
<text x="51" y="82.5">1</text>
<text x="51" y="80">3</text>
<text x="192.1" y="80">19</text>
<text x="242.9" y="83.8">13</text>
<text x="242.9" y="81.3">14</text>
<text x="243.4" y="78.7">6</text>
<text x="263.2" y="82.5">12</text>
<text x="10.4" y="85.9">B</text>
<text x="202.9" y="86.3" transform="rotate(-90 202.9 86.3)">10</text>
<text x="242.9" y="88.9">10</text>
<text x="242.9" y="86.4">11</text>
<text x="263.7" y="87.6">9</text>
<text x="285.4" y="85.9">B</text>
<text x="93.7" y="91.4" transform="rotate(-90 93.7 91.4)">20</text>
<text x="96.8" y="101.6">17</text>
<text x="96.8" y="99.1">18</text>
<text x="84.6" y="106.7">6</text>
<text x="96.8" y="106.7">15</text>
<text x="96.8" y="104.1">16</text>
<text x="192.6" y="107.9">2</text>
<text x="202.9" y="104.1" transform="rotate(-90 202.9 104.1)">20</text>
<text x="212.4" y="107.9">18</text>
<text x="40.8" y="111.8">1</text>
<text x="84.6" y="109.2">7</text>
<text x="84.6" y="111.8">8</text>
<text x="96.8" y="111.8">13</text>
<text x="96.8" y="109.2">14</text>
<text x="192.6" y="110.5">3</text>
<text x="192.6" y="113">4</text>
<text x="212.4" y="113">16</text>
<text x="212.4" y="110.5">17</text>
<text x="251.1" y="111.8">30</text>
<text x="251.1" y="109.2">32</text>
<text x="40.8" y="114.3">2</text>
<text x="84.1" y="119.4">19</text>
<text x="84.6" y="116.8">1</text>
<text x="84.6" y="114.3">9</text>
<text x="96.8" y="116.8">11</text>
<text x="96.8" y="114.3">12</text>
<text x="127.2" y="119.4">1</text>
<text x="192.6" y="115.6">5</text>
<text x="192.6" y="118.1">6</text>
<text x="212.4" y="118.1">14</text>
<text x="212.4" y="115.6">15</text>
<text x="251.1" y="119.4">24</text>
<text x="251.1" y="116.8">26</text>
<text x="251.1" y="114.3">28</text>
<text x="127.2" y="121.9">2</text>
<text x="192.6" y="120.6">7</text>
<text x="192.6" y="123.2">8</text>
<text x="192.6" y="125.7">9</text>
<text x="212.4" y="125.7">11</text>
<text x="212.4" y="123.2">12</text>
<text x="212.4" y="120.6">13</text>
<text x="251.1" y="124.5">20</text>
<text x="251.1" y="121.9">22</text>
<text x="93.7" y="126.9" transform="rotate(-90 93.7 126.9)">10</text>
<text x="192.6" y="130.8">1</text>
<text x="251.1" y="129.5">16</text>
<text x="251.1" y="127">18</text>
<text x="10.4" y="135.9">C</text>
<text x="192.1" y="133.3">19</text>
<text x="251.1" y="137.2">10</text>
<text x="251.1" y="134.6">12</text>
<text x="251.1" y="132.1">14</text>
<text x="260.5" y="137.2">9</text>
<text x="285.4" y="135.9">C</text>
<text x="47.8" y="141">1</text>
<text x="47.8" y="143.5">2</text>
<text x="202.9" y="139.6" transform="rotate(-90 202.9 139.6)">10</text>
<text x="251.6" y="142.2">6</text>
<text x="251.6" y="139.7">8</text>
<text x="260.5" y="142.2">5</text>
<text x="260.5" y="139.7">7</text>
<text x="47.8" y="146">4</text>
<text x="47.8" y="148.6">5</text>
<text x="68.1" y="144.8">6</text>
<text x="115.9" y="148.6">12</text>
<text x="251.6" y="147.3">2</text>
<text x="251.6" y="144.8">4</text>
<text x="260.5" y="147.3">1</text>
<text x="260.5" y="144.8">3</text>
<text x="75.7" y="151.1">4</text>
<text x="96" y="153.7">6</text>
<text x="115.9" y="153.7">13</text>
<text x="136.2" y="151.1">11</text>
<text x="47.8" y="160">9</text>
<text x="75.7" y="156.2">5</text>
<text x="47.3" y="162.6">10</text>
<text x="47.3" y="165.1">12</text>
<text x="47.3" y="167.6">13</text>
<text x="68.1" y="163.8">8</text>
<text x="47.8" y="177.8">1</text>
<text x="75.7" y="175.3">9</text>
<text x="96" y="177.8">8</text>
<text x="10.4" y="185.9">D</text>
<text x="47.8" y="182.9">2</text>
<text x="68.1" y="180.3">3</text>
<text x="75.2" y="180.3">10</text>
<text x="285.4" y="185.9">D</text>
<text x="35" y="199.9">1</text>
<text x="85" y="199.9">2</text>
<text x="135" y="199.9">3</text>
<text x="185" y="199.9">4</text>
<text x="235" y="199.9">5</text>
<text x="285" y="199.9">6</text>
</g>
<g font-size="1.8" fill="#008484">
<text x="152.6" y="23.4">U5</text>
<text x="245.3" y="23.8">74LS257</text>
<text x="247.8" y="20">U8</text>
<text x="266.7" y="22.6">C5</text>
<text x="146.1" y="25.7">Raspberry Pi Pico</text>
<text x="191.3" y="29.6">+3V3</text>
<text x="233.1" y="25.6">GND</text>
<text x="248.4" y="27.6">EN</text>
<text x="267" y="24.9">100nF</text>
<text x="248.4" y="30.1">S</text>
<text x="248.4" y="33.9">I0a</text>
<text x="257.2" y="35.2">Qa</text>
<text x="262.3" y="30.7">GND</text>
<text x="36.9" y="39.3">Conn_02x17_Odd_Even</text>
<text x="46" y="37">J1</text>
<text x="104.1" y="40.4">C1</text>
<text x="188.7" y="41.7">R16</text>
<text x="195" y="37.9">R3</text>
<text x="195.2" y="40.2">180</text>
<text x="248.4" y="36.4">I1a</text>
<text x="248.4" y="39">I0b</text>
<text x="248.4" y="41.5">I1b</text>
<text x="257.1" y="40.3">Qb</text>
<text x="87.4" y="47.9">A1</text>
<text x="94.6" y="46.9" transform="rotate(-90 94.6 46.9)">VCC</text>
<text x="104.4" y="42.7">100nF</text>
<text x="188.8" y="44">4.7k</text>
<text x="196.1" y="47.8">LED</text>
<text x="196.1" y="45.5">PWR_LED1</text>
<text x="212.1" y="42.9">C3</text>
<text x="215.3" y="43.4">GND</text>
<text x="248.4" y="46.6">I1c</text>
<text x="248.4" y="44.1">I0c</text>
<text x="257.2" y="45.3">Qc</text>
<text x="87.4" y="50.4">A2</text>
<text x="87.4" y="53">A3</text>
<text x="93.2" y="53">B2</text>
<text x="93.2" y="50.4">B1</text>
<text x="99.8" y="48.5">GND</text>
<text x="248.4" y="51.7">I1d</text>
<text x="248.4" y="49.1">I0d</text>
<text x="257.1" y="50.4">Qd</text>
<text x="87.4" y="55.5">A4</text>
<text x="87.4" y="58">A5</text>
<text x="93.2" y="58">B4</text>
<text x="93.2" y="55.5">B3</text>
<text x="191.2" y="54.9">GND</text>
<text x="192.6" y="54.6">2</text>
<text x="196.6" y="55.5">A0</text>
<text x="196.6" y="58">A1</text>
<text x="203.8" y="57.1" transform="rotate(-90 203.8 57.1)">VCC</text>
<text x="207.5" y="58">B1</text>
<text x="207.5" y="55.5">B0</text>
<text x="247.8" y="58.1">U9</text>
<text x="87.4" y="60.6">A6</text>
<text x="87.4" y="63.1">A7</text>
<text x="87.4" y="65.7">A8</text>
<text x="93.2" y="65.7">B7</text>
<text x="93.2" y="63.1">B6</text>
<text x="93.2" y="60.6">B5</text>
<text x="196.6" y="60.6">A2</text>
<text x="196.6" y="63.1">A3</text>
<text x="196.6" y="65.7">A4</text>
<text x="207.5" y="65.7">B4</text>
<text x="207.5" y="63.1">B3</text>
<text x="207.5" y="60.6">B2</text>
<text x="233.1" y="65">GND</text>
<text x="245.3" y="61.9">74LS257</text>
<text x="248.4" y="65.7">EN</text>
<text x="266.7" y="60.7">C6</text>
<text x="267" y="63">100nF</text>
<text x="87.4" y="68.2">DIR</text>
<text x="87.4" y="70.7">OE</text>
<text x="93.2" y="68.2">B8</text>
<text x="196.6" y="68.2">A5</text>
<text x="196.6" y="70.7">A6</text>
<text x="207.5" y="70.7">B6</text>
<text x="207.5" y="68.2">B5</text>
<text x="248.4" y="68.2">S</text>
<text x="262.3" y="68.8">GND</text>
<text x="94.6" y="74.2" transform="rotate(-90 94.6 74.2)">GND</text>
<text x="196.6" y="73.3">A7</text>
<text x="207.5" y="73.3">B7</text>
<text x="248.4" y="72">I0a</text>
<text x="248.4" y="74.5">I1a</text>
<text x="248.4" y="77.1">I0b</text>
<text x="257.2" y="73.3">Qa</text>
<text x="92.2" y="82.8">GND</text>
<text x="196.6" y="78.4">A-&gt;B</text>
<text x="196.6" y="80.9">CE</text>
<text x="203.8" y="81.8" transform="rotate(-90 203.8 81.8)">GND</text>
<text x="213.5" y="80.9">U6</text>
<text x="213.6" y="83.5">74LS245</text>
<text x="248.4" y="82.2">I0c</text>
<text x="248.4" y="79.6">I1b</text>
<text x="257.1" y="78.4">Qb</text>
<text x="257.2" y="83.4">Qc</text>
<text x="104.1" y="89.9">C2</text>
<text x="248.4" y="89.8">I1d</text>
<text x="248.4" y="87.2">I0d</text>
<text x="248.4" y="84.7">I1c</text>
<text x="257.1" y="88.5">Qd</text>
<text x="28.7" y="94.2">GND</text>
<text x="104.4" y="92.2">100nF</text>
<text x="111.2" y="92.5">R2</text>
<text x="111.4" y="94.8">4.7k</text>
<text x="201.4" y="93">GND</text>
<text x="87.4" y="97.4">A1</text>
<text x="87.4" y="99.9">A2</text>
<text x="93.2" y="99.9">B1</text>
<text x="94.6" y="96.4" transform="rotate(-90 94.6 96.4)">VCC</text>
<text x="99.8" y="98">GND</text>
<text x="218.4" y="98.8">C4</text>
<text x="218.7" y="101.1">100nF</text>
<text x="255.6" y="101.8">J2</text>
<text x="48.3" y="104.5">+5V</text>
<text x="87.4" y="102.5">A3</text>
<text x="87.4" y="105">A4</text>
<text x="87.4" y="107.6">A5</text>
<text x="93.2" y="107.6">B4</text>
<text x="93.2" y="105">B3</text>
<text x="93.2" y="102.5">B2</text>
<text x="217.8" y="105.1">GND</text>
<text x="246.5" y="104.1">Conn_02x17_Odd_Even</text>
<text x="19.9" y="114">Conn_01x02_Male</text>
<text x="40.4" y="110.7" transform="rotate(-90 40.4 110.7)">J3</text>
<text x="87.4" y="110.1">A6</text>
<text x="87.4" y="112.6">A7</text>
<text x="93.2" y="112.6">B6</text>
<text x="93.2" y="110.1">B5</text>
<text x="196.6" y="108.8">A0</text>
<text x="196.6" y="111.4">A1</text>
<text x="196.6" y="113.9">A2</text>
<text x="203.8" y="110.4" transform="rotate(-90 203.8 110.4)">VCC</text>
<text x="207.5" y="113.9">B2</text>
<text x="207.5" y="111.4">B1</text>
<text x="207.5" y="108.8">B0</text>
<text x="47.7" y="119.6">GND</text>
<text x="69.3" y="114.5">GND</text>
<text x="87.4" y="117.7">DIR</text>
<text x="87.4" y="115.2">A8</text>
<text x="93.2" y="117.7">B8</text>
<text x="93.2" y="115.2">B7</text>
<text x="177.2" y="119.6">GND</text>
<text x="196.6" y="116.5">A3</text>
<text x="196.6" y="119">A4</text>
<text x="207.5" y="119">B4</text>
<text x="207.5" y="116.5">B3</text>
<text x="87.4" y="120.3">OE</text>
<text x="94.6" y="123.7" transform="rotate(-90 94.6 123.7)">GND</text>
<text x="132.9" y="120.5">TEST_MODE1</text>
<text x="133.5" y="122.8">Conn_01x02</text>
<text x="196.6" y="121.5">A5</text>
<text x="196.6" y="124.1">A6</text>
<text x="207.5" y="124.1">B6</text>
<text x="207.5" y="121.5">B5</text>
<text x="123.9" y="127.2">GND</text>
<text x="179.7" y="127.9">GND</text>
<text x="196.6" y="131.7">A-&gt;B</text>
<text x="196.6" y="126.6">A7</text>
<text x="207.5" y="126.6">B7</text>
<text x="55.3" y="136.2">74LS21</text>
<text x="56.7" y="133.9">U1A</text>
<text x="74.9" y="133.1">C7</text>
<text x="75.2" y="135.4">100nF</text>
<text x="92.2" y="132.3">GND</text>
<text x="184.6" y="137.8" transform="rotate(-90 184.6 137.8)">R5</text>
<text x="196.6" y="134.2">CE</text>
<text x="203.8" y="135.1" transform="rotate(-90 203.8 135.1)">GND</text>
<text x="212.2" y="136.8">U7</text>
<text x="70.6" y="141.2">GND</text>
<text x="125" y="143.8">7408</text>
<text x="125.2" y="141.5">U2D</text>
<text x="144.8" y="139.5">C8</text>
<text x="145" y="141.8">100nF</text>
<text x="182.3" y="139.2" transform="rotate(-90 182.3 139.2)">4.7k</text>
<text x="212.3" y="139.4">74LS245</text>
<text x="84.4" y="146.3">7408</text>
<text x="84.6" y="144">U2B</text>
<text x="140.4" y="147.6">GND</text>
<text x="201.4" y="146.3">GND</text>
<text x="55.3" y="155.2">74LS21</text>
<text x="56.7" y="152.9">U1B</text>
<text x="30.6" y="161">R6</text>
<text x="113.7" y="161.1">R4</text>
<text x="145.5" y="158.5">R1</text>
<text x="145.7" y="160.8">4.7k</text>
<text x="238.2" y="159">GND</text>
<text x="31.3" y="166">0</text>
<text x="31.3" y="163.5">0</text>
<text x="34.4" y="164.8">R7</text>
<text x="113.9" y="163.4">4.7k</text>
<text x="30.6" y="171.1">R8</text>
<text x="31.3" y="168.6">0</text>
<text x="56.5" y="173">7408</text>
<text x="56.7" y="170.7">U2A</text>
<text x="84.4" y="170.5">7408</text>
<text x="84.6" y="168.2">U2C</text>
<text x="109.9" y="170.4">GND</text>
<text x="141.7" y="170.4">GND</text>
<text x="30.6" y="176.2">R9</text>
<text x="31.3" y="178.7">0</text>
<text x="30.1" y="181.3">R10</text>
<text x="31.3" y="183.8">0</text>
<text x="36.1" y="189.1" transform="rotate(-90 36.1 189.1)">4.7k</text>
<text x="38.7" y="189.1" transform="rotate(-90 38.7 189.1)">4.7k</text>
<text x="41.2" y="189.1" transform="rotate(-90 41.2 189.1)">4.7k</text>
<text x="43.7" y="189.1" transform="rotate(-90 43.7 189.1)">4.7k</text>
<text x="46.3" y="189.1" transform="rotate(-90 46.3 189.1)">4.7k</text>
<text x="34.8" y="194.3" transform="rotate(-90 34.8 194.3)">R11</text>
<text x="37.4" y="194.3" transform="rotate(-90 37.4 194.3)">R12</text>
<text x="39.9" y="194.3" transform="rotate(-90 39.9 194.3)">R13</text>
<text x="42.5" y="194.3" transform="rotate(-90 42.5 194.3)">R14</text>
<text x="45" y="194.3" transform="rotate(-90 45 194.3)">R15</text>
</g>
<g font-size="1.8">
<text x="266.7" y="20.3">5V_IN</text>
<text x="231.9" y="29.2">OUT_SEL</text>
<text x="182.9" y="34.3">3V3</text>
<text x="182.9" y="31.7">5V_IN</text>
<text x="232.5" y="35.6">D0_PICO</text>
<text x="237.8" y="33">D0</text>
<text x="268" y="34.3">D0_OUT</text>
<text x="28.4" y="41.9">ZERO_CROSS 34</text>
<text x="50.5" y="41.9">33 P33</text>
<text x="104.1" y="38.1">3V3</text>
<text x="232.5" y="40.6">D1_PICO</text>
<text x="237.8" y="38.1">D1</text>
<text x="268" y="39.4">D1_OUT</text>
<text x="36.7" y="44.4">DIS3</text>
<text x="50.5" y="47">29 D0</text>
<text x="50.5" y="44.4">31 BLANK</text>
<text x="212.3" y="45.3">100nF</text>
<text x="232.5" y="45.7">D2_PICO</text>
<text x="237.8" y="43.2">D2</text>
<text x="268" y="44.4">D2_OUT</text>
<text x="50.5" y="52.1">25 D2</text>
<text x="50.5" y="49.5">27 D1</text>
<text x="232.5" y="50.8">D3_PICO</text>
<text x="237.8" y="48.3">D3</text>
<text x="268" y="49.5">D3_OUT</text>
<text x="50.5" y="59.7">19 D5</text>
<text x="50.5" y="57.1">21 D4</text>
<text x="50.5" y="54.6">23 D3</text>
<text x="215.9" y="54.6">D0_PICO</text>
<text x="215.9" y="59.7">D2_PICO</text>
<text x="215.9" y="57.1">D1_PICO</text>
<text x="266.7" y="58.4">5V_IN</text>
<text x="50.5" y="64.8">15 D7</text>
<text x="50.5" y="62.2">17 D6</text>
<text x="215.9" y="64.8">D4_PICO</text>
<text x="215.9" y="62.2">D3_PICO</text>
<text x="36" y="69.8">SOL1</text>
<text x="50.5" y="69.8">11 SOL3</text>
<text x="50.5" y="67.3">13 TRIAC</text>
<text x="68.8" y="69.8">PICO_EN_OUT</text>
<text x="78.1" y="67.3">3V3</text>
<text x="215.9" y="69.8">D6_PICO</text>
<text x="215.9" y="67.3">D5_PICO</text>
<text x="231.9" y="67.3">OUT_SEL</text>
<text x="237.8" y="71.1">D4</text>
<text x="35.8" y="74.9">LCOL</text>
<text x="36" y="72.4">SOL4</text>
<text x="53.3" y="77.5">DIS1</text>
<text x="53.3" y="72.4">SOL2</text>
<text x="53.3" y="74.9">LROW</text>
<text x="181.8" y="77.5">5V_IN</text>
<text x="215.9" y="72.4">D7_PICO</text>
<text x="232.5" y="73.7">D4_PICO</text>
<text x="237.8" y="76.2">D5</text>
<text x="268" y="77.5">D5_OUT</text>
<text x="268" y="72.4">D4_OUT</text>
<text x="53.3" y="82.5">DIS_STROBE</text>
<text x="53.3" y="80">DIS2</text>
<text x="232.5" y="78.7">D5_PICO</text>
<text x="232.5" y="83.8">D6_PICO</text>
<text x="237.8" y="81.3">D6</text>
<text x="268" y="82.5">D6_OUT</text>
<text x="110.5" y="87.6">3V3</text>
<text x="232.5" y="88.9">D7_PICO</text>
<text x="237.8" y="86.4">D7</text>
<text x="268" y="87.6">D7_OUT</text>
<text x="75.1" y="101.6">COMB_EV 4</text>
<text x="78.4" y="99.1">LROW 3</text>
<text x="79" y="96.5">LCOL 2</text>
<text x="226.1" y="96.5">5V_IN</text>
<text x="54.6" y="107.9">5V_IN</text>
<text x="77.6" y="104.1">BLANK 5</text>
<text x="215.9" y="107.9">LCOL_PICO</text>
<text x="238" y="106.7">ZERO_CROSS 34</text>
<text x="260" y="106.7">33 P33</text>
<text x="57.1" y="110.5">Vcc</text>
<text x="58.4" y="111.8">VCC</text>
<text x="215.9" y="113">PICO_OUT_EN</text>
<text x="215.9" y="110.5">LROW_PICO</text>
<text x="246.3" y="109.2">DIS3</text>
<text x="260" y="111.8">29 D0_OUT</text>
<text x="260" y="109.2">31 PICO_BLANK</text>
<text x="58.4" y="114.3">Gnd</text>
<text x="68.8" y="119.4">PICO_EN_OUT</text>
<text x="78.1" y="116.8">3V3</text>
<text x="215.9" y="115.6">PICO_BLANK</text>
<text x="260" y="119.4">23 D3_OUT</text>
<text x="260" y="116.8">25 D2_OUT</text>
<text x="260" y="114.3">27 D1_OUT</text>
<text x="260" y="124.5">19 D5_OUT</text>
<text x="260" y="121.9">21 D4_OUT</text>
<text x="161.4" y="130.8">5V_IN</text>
<text x="260" y="129.5">15 D7_OUT</text>
<text x="260" y="127">17 D6_OUT</text>
<text x="167" y="133.3">3V3</text>
<text x="245.6" y="137.2">SOL4</text>
<text x="245.6" y="134.6">SOL1</text>
<text x="260" y="134.6">11 SOL3</text>
<text x="260" y="132.1">13 TRIAC</text>
<text x="262.9" y="137.2">SOL2</text>
<text x="39" y="141">TRIAC</text>
<text x="39.8" y="143.5">SOL1</text>
<text x="240.1" y="139.7">LCOL_PICO</text>
<text x="262.9" y="142.2">DIS1</text>
<text x="262.9" y="139.7">LROW_PICO</text>
<text x="39.8" y="148.6">SOL3</text>
<text x="39.8" y="146">SOL2</text>
<text x="99.3" y="144.8">PICO_OUT_EN</text>
<text x="100.3" y="149.9">COMB_EV</text>
<text x="176.8" y="146">PICO_EN_OUT</text>
<text x="262.9" y="144.8">DIS2</text>
<text x="262.9" y="147.3">DIS_STROBE</text>
<text x="146" y="151.1">OUT_SEL</text>
<text x="39.8" y="160">SOL4</text>
<text x="22.7" y="162.6">DIS1</text>
<text x="22.7" y="167.6">DIS3</text>
<text x="22.7" y="165.1">DIS2</text>
<text x="15.4" y="177.8">DIS_STROBE</text>
<text x="23.5" y="182.9">P33</text>
<text x="21.7" y="194.3">5V_IN</text>
</g>
<g font-size="1.4" fill="#008484">
<text x="169" y="30">VBUS</text>
<text x="166.7" y="35">3V3_OUT</text>
<text x="169.2" y="32.5">VSYS</text>
<text x="165.4" y="37.6">ADC_VREF</text>
<text x="134.4" y="45.2">RUN</text>
<text x="134.4" y="42.7">3V3_EN</text>
<text x="167.8" y="42.7">SWCLK</text>
<text x="168.2" y="45.2">SWDIO</text>
<text x="134.4" y="50.3">GP0</text>
<text x="134.4" y="52.8">GP1</text>
<text x="169.4" y="50.3">GP13</text>
<text x="169.4" y="52.8">GP14</text>
<text x="134.4" y="55.4">GP2</text>
<text x="134.4" y="57.9">GP3</text>
<text x="169.4" y="55.4">GP15</text>
<text x="169.4" y="57.9">GP16</text>
<text x="134.4" y="60.4">GP4</text>
<text x="134.4" y="63">GP5</text>
<text x="134.4" y="65.5">GP6</text>
<text x="169.4" y="60.4">GP17</text>
<text x="169.4" y="63">GP18</text>
<text x="169.4" y="65.5">GP19</text>
<text x="134.4" y="68.1">GP7</text>
<text x="134.4" y="70.6">GP8</text>
<text x="169.4" y="68.1">GP20</text>
<text x="169.4" y="70.6">GP21</text>
<text x="134.4" y="73.1">GP9</text>
<text x="134.4" y="75.7">GP10</text>
<text x="169.4" y="73.1">GP22</text>
<text x="169.4" y="75.7">GP26</text>
<text x="134.4" y="78.2">GP11</text>
<text x="134.4" y="80.8">GP12</text>
<text x="169.4" y="78.2">GP27</text>
<text x="169.4" y="80.8">GP28</text>
<text x="162.8" y="85.8">TP6_BOOTSEL</text>
<text x="163.6" y="88.4">TP2_USB_DM</text>
<text x="157.4" y="93.5">TP4_GPIO23/SMPS_PS</text>
<text x="163.9" y="90.9">TP3_USB_DP</text>
<text x="161.3" y="96">TP5_GPIO25/LED</text>
<text x="166.4" y="98.5">TP1_GND</text>
<text x="164" y="103.6">USB_SHIELD</text>
<text x="168.8" y="108.7">AGND</text>
<text x="169.8" y="111.2">GND</text>
</g>
<g font-size="1.4" fill="#840000">
<text x="175.7" y="29.2">40</text>
<text x="175.7" y="34.3">36</text>
<text x="175.7" y="31.7">39</text>
<text x="130" y="41.9">37</text>
<text x="175.6" y="41.9">D1</text>
<text x="175.7" y="36.8">35</text>
<text x="130" y="44.4">30</text>
<text x="175.6" y="44.4">D3</text>
<text x="130.4" y="49.5">1</text>
<text x="130.4" y="52.1">2</text>
<text x="175.7" y="49.5">17</text>
<text x="175.7" y="52.1">19</text>
<text x="130.4" y="54.6">4</text>
<text x="130.4" y="57.1">5</text>
<text x="130.4" y="59.7">6</text>
<text x="175.7" y="54.6">20</text>
<text x="175.7" y="57.1">21</text>
<text x="175.7" y="59.7">22</text>
<text x="130.4" y="62.2">7</text>
<text x="130.4" y="64.8">9</text>
<text x="175.7" y="62.2">24</text>
<text x="175.7" y="64.8">25</text>
<text x="130" y="67.3">10</text>
<text x="130" y="69.8">11</text>
<text x="175.7" y="67.3">26</text>
<text x="175.7" y="69.8">27</text>
<text x="130" y="72.4">12</text>
<text x="130" y="74.9">14</text>
<text x="130" y="77.5">15</text>
<text x="175.7" y="72.4">29</text>
<text x="175.7" y="74.9">31</text>
<text x="175.7" y="77.5">32</text>
<text x="130" y="80">16</text>
<text x="175.7" y="80">34</text>
<text x="175.2" y="87.6">TP2</text>
<text x="175.2" y="85.1">TP6</text>
<text x="175.2" y="90.2">TP3</text>
<text x="175.2" y="92.7">TP4</text>
<text x="175.2" y="95.2">TP5</text>
<text x="175.2" y="97.8">TP1</text>
<text x="175.7" y="107.9">33</text>
<text x="176" y="102.9">B</text>
<text x="175.7" y="110.5">38</text>
</g>
</svg>
